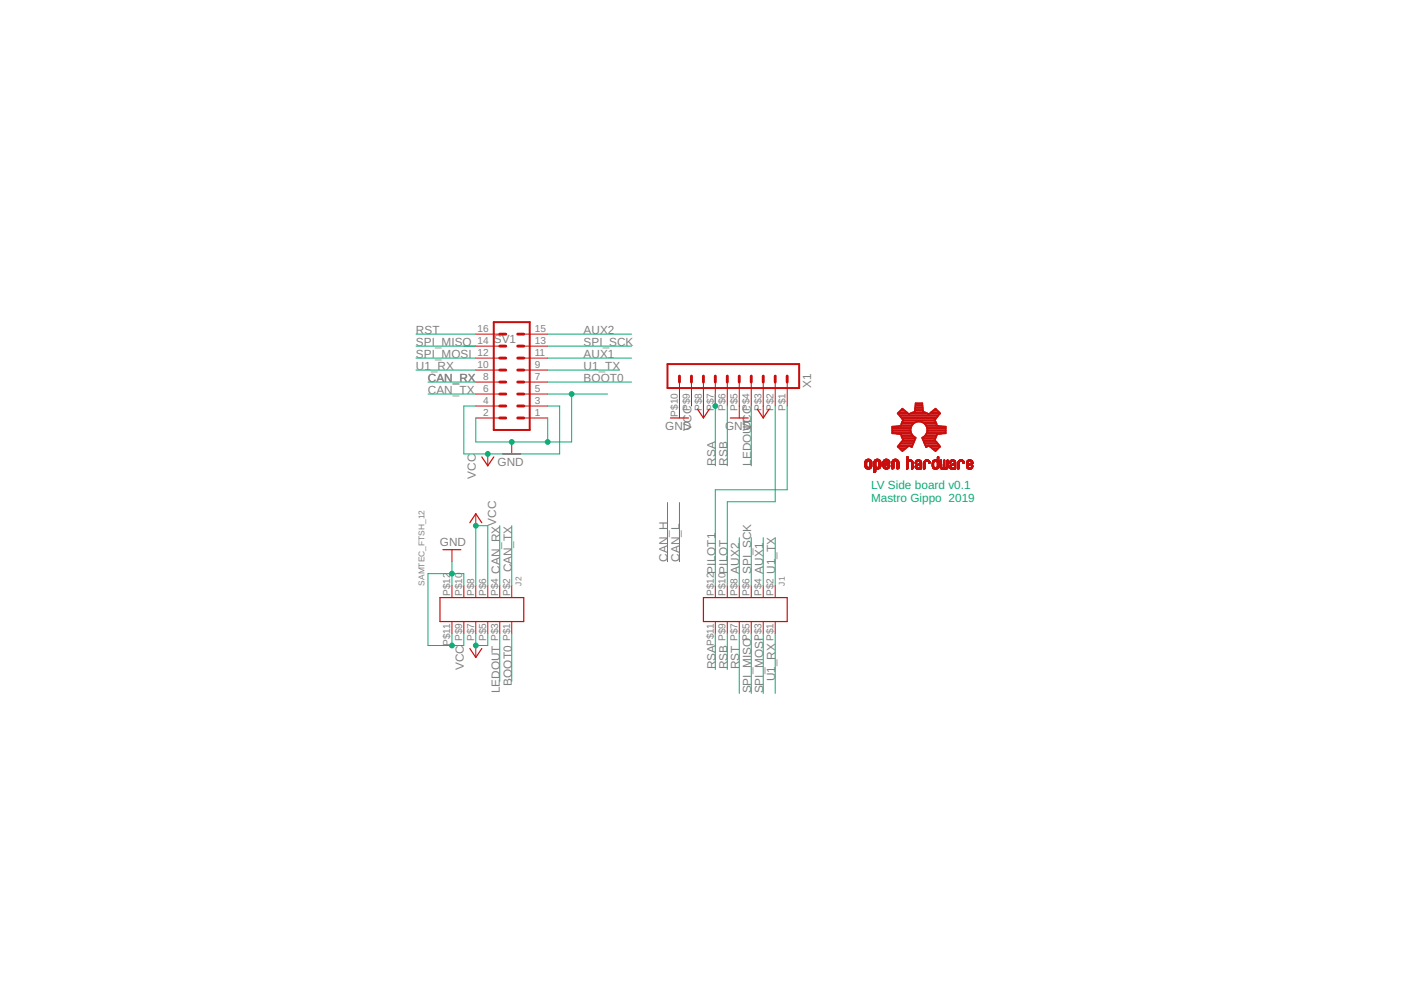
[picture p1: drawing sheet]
<svg xmlns="http://www.w3.org/2000/svg" width="297mm" height="210mm" viewBox="0 0 297 210" stroke-linecap="round" stroke-linejoin="round" font-family="sans-serif">
<g fill="none" stroke="#c90d0c" stroke-width=".21">
<path d="M100.9 78.5h5.1M100.9 75.9h5.1M100.9 73.4h5.1M100.9 70.8h5.1M111 78.5h5.1M111 75.9h5.1M111 73.4h5.1M111 70.8h5.1M100.9 88.6h5.1M100.9 86.1h5.1M100.9 83.5h5.1M100.9 81h5.1"/>
<path d="M103.4 96.2v2.6M108.5 93.7v2.5M111 88.6h5.1M111 86.1h5.1M111 83.5h5.1M111 81h5.1M144.1 81v7.6M146.6 81v5.1M149.1 81v7.6M151.7 81v5.1M154.2 81v5.1M156.7 81v7.6"/>
<path d="M159.3 81v5.1M161.8 81v7.6M164.4 81v5.1M166.9 81v5.1M183.4 98.8h.4M183.4 98.7h.3M183.4 98.6h.3M183.4 98.5h.3M183.4 98.4h.3M183.4 98.3h.3M183.4 98.2h.3M183.4 98.1h.3"/>
<path d="M183.4 98h.3M183.4 98.8l.4 .1M183.4 97.9h.4M183.4 99h.6M183.4 99h.5M183.4 98.9h.4M183.4 97.8h.5M183.4 99.1h.6M183.5 97.7h1.3M183.5 99.1h1.3M183.5 97.7h1.2M183.5 99.2h1.2"/>
<path d="M183.5 97.6h1.2M183.6 99.3h1M183.6 97.5h1M183.7 97.5h.9M183.7 99.4h.8M183.7 97.4h.8M183.8 99.4h.6M183.8 98h-.4M183.9 97.4h.5M184 97.8h-.6M184 99.5h.2M184.2 99.1h.6"/>
<path d="M184.2 97.8h.6M184.3 97.8l.5 .1M184.4 97.9h.4M184.4 98.9h.4M184.4 98.8h.4M184.4 98h.4M184.4 98.7h.4M184.4 98.6h.4M184.4 98.5h.4M184.4 98.4h.4M184.4 98.3h.4M184.4 98.2h.4"/>
<path d="M184.4 98.1h.4M184.8 99h-.5M185.3 99.9h.4M185.3 99.8h.4M185.3 99.7h.4M185.3 99.6h.4M185.3 99.5h.4M185.3 99.3h1.2M185.3 99.2h1.3M185.3 99.1h.6M185.3 99h.6M185.3 99h.5"/>
<path d="M185.3 98.9h.5M185.3 98.8h.4M185.3 98.7h.4M185.3 98.6h.4M185.3 98.5h.4M185.3 98.4h.4M185.3 98.3h.4M185.3 98.2h.4M185.3 98.1h.4M185.3 98h.4M185.3 97.9h.4M185.3 97.8h.5"/>
<path d="M185.4 97.7h1.3M185.4 97.6h1.2M185.5 97.6h1.1M185.5 97.5h1M185.6 97.5h.9M185.7 97.4h.7M185.7 98h-.4M185.8 97.9h-.5M185.8 97.4h.5M185.9 97.8h-.6M185.9 99.5h.2M186.1 99.1h.6"/>
<path d="M186.2 97.8h.5M186.3 97.8h.4M186.3 97.9h.4M186.3 99.4h-1M186.3 97.9h.5M186.4 98.8h.4M186.4 98h.4M186.4 98.7h.4M186.4 98.6h.4M186.4 98.5h.4M186.4 98.4h.4M186.4 98.3h.4"/>
<path d="M186.4 98.2h.4M186.4 98.1h.4M186.4 99.4h-1.1M186.5 99.3l-1.2 .1M186.6 99.2l-1.3 .1M186.7 99.1h-1.4M186.7 99h-.5M186.7 99h-.4M186.8 98.9h-.5M187.2 99h.5M187.2 98.9h.4M187.2 98.8h.4"/>
<path d="M187.2 98.3h.4M187.2 98.2h.4M187.2 98.1h.4M187.2 97.9h.4M187.2 99h.6M187.3 99.1h.6M187.3 99.1h1.3M187.3 97.7h1.3M187.3 99.2h1.2M187.3 97.6h1.3M187.4 99.2h1.1M187.4 97.6h1.1"/>
<path d="M187.4 99.3h1M187.5 97.5h.9M187.5 99.3h.9M187.6 99.4h.7M187.6 97.4h.7M187.6 98.1h-.4M187.6 98l-.4 .1M187.6 99.4h.6M187.6 98h-.4M187.7 98.7l-.5 .1M187.7 97.9h-.5M187.7 97.4h.5"/>
<path d="M187.7 98.3h.9M187.7 97.8l-.5 .1M187.7 98.7h-.5M187.8 97.8h-.6M187.8 99.5h.2M187.8 98.2h.8M187.9 98.6l-.7 .1M187.9 98.2h.7M188 99.1h.6M188 98.6h-.8M188 98.1h.6M188.1 97.8h.5"/>
<path d="M188.2 98.5l-1 .1M188.2 97.8h.4M188.2 99h.4M188.2 97.9h.4M188.2 98.1h.4M188.2 98.9h.4M188.2 98h.4M188.3 98.8h.3M188.3 98.5h-1.1M188.3 98.7h.3M188.4 98.4h-1.2M188.4 98.6h.2"/>
<path d="M188.5 98.4h-1.3M188.6 99h-.5M188.6 98.3h-1.4M189.1 99.3h.4M189.1 99.2h.4M189.1 99.1h.4M189.1 99h.4M189.1 98.9h.4M189.1 98.8h.4M189.1 98.7h.4M189.1 98.6h.4M189.1 98.5h.4"/>
<path d="M189.1 98.4h.4M189.1 98.3h.4M189.1 98.2h.4M189.1 98.1h.4M189.1 98h.4M189.1 99.4h.2M189.1 97.8h.5M189.2 97.7h1.3M189.3 97.6h1.1M189.3 97.5h1.1M189.4 97.5h.9M189.4 99.4h-.3"/>
<path d="M189.5 99.3l-.4 .1M189.5 97.4h.7M189.5 97.9l-.4 .1M189.6 97.9h-.5M189.6 97.4h.5M189.7 97.8h-.5M190 97.8h.5M190.1 97.8h.4M190.1 97.9h.5M190.2 97.9h.4M190.2 99.4h.2M190.2 99.3h.4"/>
<path d="M190.2 99.2h.4M190.2 99.1h.4M190.2 99h.4M190.2 98.9h.4M190.2 98.8h.4M190.2 98.7h.4M190.2 98.6h.4M190.2 98.5h.4M190.2 98.4h.4M190.2 98.3h.4M190.2 98.2h.4M190.2 98.1h.4"/>
<path d="M190.2 98h.4M190.5 99.4h-.3M190.5 97.7h-1.3M190.6 99.3l-.4 .1M192.2 97h.3M192.2 99.3h.3M192.2 99.2h.3M192.2 99.1h.3M192.2 99h.3M192.2 98.9h.3M192.2 98.8h.3M192.2 98.7h.3"/>
<path d="M192.2 98.6h.3M192.2 98.5h.3M192.2 98.4h.3M192.2 98.3h.3M192.2 98.2h.3M192.2 98.1h.3M192.2 98h.3M192.2 97.7h1.3M192.2 97.7h1.2M192.2 97.6h1.2M192.2 97.6h1.1M192.2 97.5h.3"/>
<path d="M192.2 97.4h.3M192.2 97.3h.3M192.2 97.2h.3M192.2 97.1h.3M192.2 96.9h.3M192.3 99.5h.1M192.3 96.9h.2M192.4 99.4h-.2M192.5 99.4h-.3M192.5 98.1h-.3M192.6 98h-.4M192.6 97.9l-.4 .1"/>
<path d="M192.6 97.5h.6M192.7 97.9h-.5M192.7 97.8l-.5 .1M192.7 97.5h.4M192.9 97.8h-.7M193 97.8h.5M193.1 97.8h.4M193.2 97.9h.3M193.3 98h.3M193.3 98.1h.3M193.3 99.3h.3M193.3 99.2h.3"/>
<path d="M193.3 99.1h.3M193.3 99h.3M193.3 98.9h.3M193.3 98.8h.3M193.3 98.7h.3M193.3 98.6h.3M193.3 98.5h.3M193.3 98.4h.3M193.3 98.3h.3M193.3 98.2h.3M193.3 99.5h.1M193.5 99.4l-.2 .1"/>
<path d="M193.6 99.4h-.3M194 99h.4M194 99h.3M194 98.3h.2M194 98.1h.3M194.1 99.2h.4M194.1 99.1h.3M194.1 98.8h.3M194.1 99.2l.8 .1M194.1 99.3h.8M194.2 99.3l.7 .1M194.2 97.7h1.1"/>
<path d="M194.2 97.7h1M194.2 99.4h.7M194.3 97.6h.9M194.3 99.4h.6M194.3 98.2h-.3M194.3 98.1h-.3M194.3 97.6h.8M194.4 98.9h-.4M194.4 98l-.3 .1M194.4 98h-.3M194.4 98.5h1M194.4 99.5h.5"/>
<path d="M194.4 97.9l-.3 .1M194.4 98.8h-.3M194.4 97.5h.6M194.5 98.4h.9M194.5 97.9h-.4M194.5 97.8l-.4 .1M194.5 98.7l-.4 .1M194.5 97.5h.4M194.6 99.5h.1M194.6 98.4h.8M194.6 98.7h-.5M194.7 98.3h.7"/>
<path d="M194.7 97.8h-.5M194.8 97.8h.5M194.8 99.2h.1M194.8 98.6l-.7 .1M194.9 98.3h.5M194.9 97.8h.4M194.9 98.6h-.7M195 97.9h.4M195 98.2h.4M195 97.9l.4 .1M195.1 98.2h.3M195.1 98h.3"/>
<path d="M195.1 98.6h.3M195.1 98l.3 .1M195.1 99.5h.1M195.1 99.4h.3M195.1 99.3h.3M195.1 99.2h.3M195.1 99.1h.3M195.1 99h.3M195.1 98.9h.3M195.1 98.8h.3M195.1 98.7h.3M195.1 98.1h.3"/>
<path d="M195.4 99.4l-.3 .1M195.4 98.5l-1.2 .1M195.9 99.3h.3M195.9 99.2h.3M195.9 99.1h.3M195.9 99h.3M195.9 98.9h.3M195.9 98.8h.3M195.9 98.7h.3M195.9 98.6h.3M195.9 98.5h.3M195.9 98.4h.3"/>
<path d="M195.9 98.3h.3M195.9 98.2h.3M195.9 98.1h.3M195.9 98h.3M195.9 99.5h.1M196 97.7h1.1M196 97.7h1M196.1 99.4l-.2 .1M196.1 97.6h.9M196.1 99.4h-.2M196.1 97.6h.8M196.2 99.3h-.3"/>
<path d="M196.2 98h-.3M196.2 97.9l-.3 .1M196.3 97.5h.5M196.3 97.9h-.4M196.3 97.8l-.4 .1M196.3 97.5h.4M196.5 97.8h-.6M196.6 97.8h.5M196.7 97.8l.4 .1M196.8 97.9h.4M196.9 98h.3M196.9 98.1h.3"/>
<path d="M197 98.3h.1M197.2 98.2h-.2M197.2 98.1l-.3 .1M197.7 98.9h.3M197.7 98.8h.3M197.7 98.7h.3M197.7 98.6h.3M197.7 98.5h.3M197.7 98.4h.3M197.7 98.3h.3M197.7 98.2h.3M197.7 98.1h.3"/>
<path d="M197.7 99h.3M197.7 98h.3M197.7 99.1h.4M197.7 99.2h.5M197.7 97.8h.4M197.8 99.2h1.1M197.8 99.3h1.1M197.8 97.7h1.2M197.9 99.3h.9M197.9 97.6h1.1M197.9 99.4h.9M198 97.6h1"/>
<path d="M198 99.4h.7M198 98h-.3M198.1 97.5h.5M198.1 99.5h.5M198.1 97.9h-.4M198.2 97.5h.3M198.3 99.5h.1M198.3 97.8h-.5M198.4 97.8h.6M198.5 99.2h.4M198.5 97.8h.5M198.6 99.1h.4"/>
<path d="M198.6 97.9h.4M198.7 98h.3M198.7 97.5h.3M198.7 98.9h.3M198.7 98.8h.3M198.7 98.7h.3M198.7 98.6h.3M198.7 98.5h.3M198.7 98.4h.3M198.7 98.3h.3M198.7 98.2h.3M198.7 98.1h.3"/>
<path d="M198.7 97.4h.3M198.7 97.3h.3M198.7 97.2h.3M198.7 97.1h.3M198.7 97h.3M198.7 96.9h.3M198.8 96.9h.2M199 99h-.3M199.3 99h.3M199.3 98.9h.3M199.3 98.8h.3M199.3 98.7h.3"/>
<path d="M199.3 98.6h.3M199.3 98.5h.3M199.3 98.4h.3M199.3 98.3h.3M199.3 98.2h.3M199.3 98.1h.3M199.3 98h.3M199.3 97.9h.3M199.3 97.8h.3M199.3 97.7h.3M199.3 97.6h.3M199.3 99.2h.4"/>
<path d="M199.3 99.1h.3M199.3 99.2h1.7M199.4 99.3h1.5M199.5 99.4h1.4M199.5 97.5h.1M199.5 99.4h1.3M199.6 99.5h.4M199.8 99.5h.1M199.9 99.2h.5M199.9 99.1h.4M200 99.1h.3M200 99h.3"/>
<path d="M200 98.9h.3M200 98.8h.3M200 98.7h.3M200 98.6h.3M200 98.5h.3M200 98.4h.3M200 98.3h.3M200 98.2h.3M200 98.1h.3M200 98h.3M200 97.9h.3M200 97.8h.3"/>
<path d="M200 97.7h.3M200 97.6h.3M200.2 97.5h.1M200.3 99.5h.4M200.6 99.2h.4M200.7 99.1h.3M200.7 99h.3M200.7 98.9h.3M200.7 98.8h.3M200.7 98.7h.3M200.7 98.6h.3M200.7 98.5h.3"/>
<path d="M200.7 98.4h.3M200.7 98.3h.3M200.7 98.2h.3M200.7 98.1h.3M200.7 98h.3M200.7 97.9h.3M200.7 97.8h.3M200.7 97.7h.3M200.7 97.6h.3M200.8 97.6h.2M200.9 97.5h.1M200.9 99.3h-1.5"/>
<path d="M201.3 99.1h.3M201.3 99h.3M201.3 98.9h.3M201.3 98.8h.3M201.3 99.1h.4M201.3 98.1h.3M201.3 98h.3M201.3 99.2h.4M201.3 99.2l.8 .1M201.4 97.8h.4M201.4 99.3h.8M201.4 98.3h-.1"/>
<path d="M201.4 97.7h1.1M201.5 97.7h1M201.5 99.4h.7M201.5 97.6h.9M201.5 98.2h-.2M201.6 98.1l-.3 .1M201.6 97.6h.8M201.6 98h-.3M201.6 98.5h1M201.7 97.9l-.4 .1M201.7 99.5h.4M201.7 98.8h-.4"/>
<path d="M201.7 98.4h.9M201.7 97.5h.5M201.7 97.9h-.4M201.8 98.7l-.5 .1M201.8 97.5h.3M201.9 98.4h.7M201.9 98.7h-.6M201.9 97.8h-.5M202 98.3h.6M202 97.8h.6M202 99.2h.1M202.1 98.6l-.7 .1"/>
<path d="M202.1 98.3h.5M202.2 97.8h.4M202.2 98.6h-.8M202.2 97.9h.4M202.2 98.2h.4M202.3 97.9l.3 .1M202.3 98h.3M202.3 98.2h.3M202.4 98.6h.2M202.4 98h.2M202.4 99.5h.1M202.4 99.3h.2"/>
<path d="M202.4 99.2h.2M202.4 99.1h.2M202.4 99h.2M202.4 98.9h.2M202.4 98.8h.2M202.4 98.7h.2M202.4 98.1h.2M202.6 99.4l-.2 .1M202.6 99.4h-.2M202.6 98.5h-1.1M203.1 99.3h.3M203.1 99.2h.3"/>
<path d="M203.1 99.1h.3M203.1 99h.3M203.1 98.9h.3M203.1 98.8h.3M203.1 98.7h.3M203.1 98.6h.3M203.1 98.5h.3M203.1 98.4h.3M203.1 98.3h.3M203.1 98.2h.3M203.1 98.1h.3M203.1 99.5h.1"/>
<path d="M203.1 98h.3M203.1 97.9h.4M203.2 97.7h1.1M203.3 97.7h1M203.3 99.4l-.2 .1M203.3 97.6h.9M203.4 99.4h-.3M203.4 98.1h-.3M203.4 97.6h.8M203.4 98h-.3M203.5 97.5h.5M203.5 97.9h-.4"/>
<path d="M203.6 97.8l-.4 .1M203.6 97.5h.4M203.7 97.8h-.5M203.8 97.8h.6M204 97.8h.4M204 97.9h.4M204.1 97.9l.3 .1M204.1 98h.4M204.2 98.1h.3M204.2 98h.3M204.2 98.3h.1M204.4 98.2h-.2"/>
<path d="M204.4 98.1l-.2 .1M204.9 99h.4M204.9 99h.3M204.9 98.9h.3M204.9 98.8h.3M204.9 98.4h1.2M204.9 98.4h.3M204.9 98.3h.3M204.9 98.2h.3M204.9 98.1h.3M204.9 98h.3M204.9 99.1h.4"/>
<path d="M204.9 97.9h.4M205 99.1h.4M205 99.2h1.2M205 99.2h.4M205 97.7h1.1M205.1 99.3h1M205.1 97.7h1M205.1 97.6h.9M205.2 99.4h.8M205.2 97.6h.8M205.2 98l-.3 .1M205.3 98.8h-.4"/>
<path d="M205.3 97.5h.6M205.3 97.9h-.3M205.4 99.5h.4M205.4 98.7l-.5 .1M205.4 97.8l-.4 .1M205.4 97.5h.4M205.4 98.4h.8M205.5 98.7h-.6M205.5 99.5h.1M205.5 97.8h-.5M205.6 98.6l-.7 .1M205.6 97.8h.6"/>
<path d="M205.7 98.3h.6M205.8 98.6h-.9M205.8 98.2h.5M205.8 97.8h.4M205.8 97.9h.4M205.9 98.5l-1 .1M205.9 98.2h.4M205.9 97.9h.3M205.9 99h.3M205.9 98h.3M206 99h.2M206 98l.3 .1"/>
<path d="M206 98.9h.3M206 98.1h.3M206 98.8h.3M206 98.5h-1.1M206.1 98.8h.2M206.1 98.7h.2M206.2 99.2h-.4M206.2 99.1h-.4M206.2 99.1h-.3M206.3 98.3h-.8M95.8 116.5v2.6M100.9 108.9v2.6"/>
<path d="M185.3 100.1h.2M185.3 100.2h.1M185.7 100.1h-.4M185.7 100h-.4M95.8 124.2v2.5M95.8 131.8v2.5M98.3 124.2v2.5M98.3 131.8v2.5M100.9 124.2v2.5M100.9 131.8v2.5M100.9 136.9v2.5M103.4 124.2v2.5"/>
<path d="M103.4 131.8v2.5M106 124.2v2.5M106 131.8v2.5M108.5 124.2v2.5M108.5 131.8v2.5M151.7 124.2v2.5M151.7 131.8v2.5M154.2 124.2v2.5M154.2 131.8v2.5M156.7 124.2v2.5M156.7 131.8v2.5M159.3 124.2v2.5"/>
<path d="M159.3 131.8v2.5M161.8 124.2v2.5M161.8 131.8v2.5M164.4 124.2v2.5M164.4 131.8v2.5"/>
</g>
<path d="M102.2 96.9l1.2 1.9 1.3-1.9M106.6 96.2h3.8M142.2 88.6h3.8M147.9 86.7l1.2 1.9 1.3-1.9M154.8 88.6h3.8M160.5 86.7l1.3 1.9 1.3-1.9M93.9 116.5h3.8M99.6 110.8l1.3-1.9 1.3 1.9M93.3 126.7h17.7v5.1h-17.7zM99.6 137.5l1.3 1.9 1.3-1.9M149.1 126.7h17.8v5.1h-17.8z" fill="none" stroke="#c90d0c" stroke-width=".25"/>
<path d="M104.7 68.3h7.6v22.9h-7.6zM141.5 77.2h27.9v5.1h-27.9z" fill="none" stroke="#c90d0c" stroke-width=".42"/>
<g fill="none" stroke="#c90d0c" stroke-width=".61">
<path d="M106 78.5h1.2M106 70.8h1.2M106 73.4h1.2M106 75.9h1.2M109.8 78.5h1.2M109.8 70.8h1.2M109.8 73.4h1.2M109.8 75.9h1.2M144.1 79.7v1.3M146.6 79.7v1.3M149.1 79.7v1.3M151.7 79.7v1.3"/>
<path d="M154.2 79.7v1.3M156.7 79.7v1.3M159.3 79.7v1.3M161.8 79.7v1.3M164.4 79.7v1.3M166.9 79.7v1.3M106 83.5h1.2M106 86.1h1.2M106 88.6h1.2M106 81h1.2M109.8 83.5h1.2M109.8 86.1h1.2"/>
<path d="M109.8 88.6h1.2M109.8 81h1.2"/>
</g>
<g fill="none" stroke="#c90d0c" stroke-width=".38">
<path d="M189.2 91.6h3.9M189.2 91.2h3.9M189.2 90.9h3.9M189.2 90.6h3.9M190.1 91.9h3.1M190.4 94.7h2M190.4 87.8h2.3M190.6 94.4h2.9M190.6 87.4h1.7M190.7 88.1h8.2M190.8 95.1h1.2M190.8 94h2.8"/>
<path d="M190.9 87.1h.9M191 88.5h7.7M191 90.2h2.3M191.1 95.4h.5M191.1 92.3h2.4M191.1 89.9l.4-.8-1.2-1.5 1-.9 1.4 1.1 1.3-.5 .1-1.8h1.4l.2 1.8 1.2 .5 1.5-1.1 .9 .9-1.1 1.5 .3 .8M191.1 89.9l-.1 .4-1.8 .2v1.4l1.8 .1 .5 1.2-1.2 1.5 1 1 1.4-1.2 .6 .3 .8-2-.2-.1M191.1 93.7h2.7M191.1 89.9h2.5M191.2 92.6h2.7M191.3 89.5h2.8M191.3 86.7h.1"/>
<path d="M191.3 88.8h7.1M191.4 93h2.7M191.4 93.3h2.5M191.5 89.2h6.7M192.9 87.8h3.9M193.3 94.7h.1M193.4 92.3l.5 .4M193.6 89.8a1.81 1.81 0 0 0-.2 2.5M193.7 87.4h2.3M194 87.1h1.7M194 86.7h1.7M194.1 86.4h1.5"/>
<path d="M194.1 86h1.5M194.1 85.7h1.4M195.5 89.5h2.9M195.6 89.5l-1.2-.1-.8 .4M195.6 89.5l.5 .4M195.6 93h2.7M195.7 93.3h2.5M195.8 92.6h2.7M195.9 93.7h2.6M196 94h2.8M196.1 89.9l.5 1M196.1 89.9h2.4"/>
<path d="M196.2 94.4h2.9M196.2 92.3h2.4M196.3 94.7h.1M196.3 90.2h2.3M196.4 91.9h3.1M196.5 90.6h4M196.6 91.6h3.9M196.6 90.9h3.9M196.6 91.2h3.9M197 87.8h2.2M197.2 94.7h2.1M197.4 87.4h1.7"/>
<path d="M197.7 95.1h1.2M197.8 87.1h1M198.1 95.4h.5M198.3 86.7h.1M198.5 89.9l.2 .4 1.8 .2v1.4l-1.8 .1-.5 1.2 1.1 1.5-.9 1-1.5-1.2-.6 .3-.8-2a1.82 1.82 0 0 0 1.1-1.9"/>
</g>
<g fill="none" stroke="#0dab76" stroke-width=".21">
<path d="M88.2 70.8h12.7M88.2 73.4h12.7M88.2 75.9h12.7M88.2 78.5h12.7M116.1 70.8h17.8M116.1 73.4h17.8M116.1 75.9h17.8M116.1 78.5h15.3M90.7 83.5h10.2M90.7 81h10.2M100.9 86.1h-2.6v10.1h20.4v-10.1h-2.6M116.1 88.6v5.1"/>
<path d="M116.1 83.5h12.7M116.1 81h17.8M121.2 83.5v10.2h-20.3v-5.1M151.7 83.5v15.3M154.2 86.1v12.7M159.3 86.1v12.7M164.4 86.1v20.3h-10.2v17.8M166.9 86.1v17.7h-15.2v20.4M95.8 119.1v5.1M106 111.5v12.7M108.5 111.5v12.7M141.5 106.6v12.5"/>
<path d="M144.1 106.6v12.5M156.7 114v10.2M159.3 114v10.2M161.8 114v10.2M164.4 114v10.2M95.8 134.3v2.6M98.3 124.2v-2.6h-7.6v15.3h7.6v-2.6M100.9 134.3v2.6h2.5v-2.6M100.9 124.2v-12.7h2.5v12.7M106 134.3v10.2M108.5 134.3v10.2M151.7 134.3v7.6"/>
<path d="M154.2 134.3v7.6M156.7 134.3v12.7M159.3 134.3v12.7M161.8 134.3v12.7M164.4 134.3v12.7"/>
</g>
<g fill="#0dab76" stroke="#0dab76" stroke-width=".21">
<circle cx="95.8" cy="136.9" r=".51"/>
<circle cx="95.8" cy="121.6" r=".51"/>
<circle cx="108.5" cy="93.7" r=".51"/>
<circle cx="116.1" cy="93.7" r=".51"/>
<circle cx="121.2" cy="83.5" r=".51"/>
<circle cx="100.9" cy="136.9" r=".51"/>
<circle cx="100.9" cy="111.5" r=".51"/>
<circle cx="103.4" cy="96.2" r=".51"/>
<circle cx="151.7" cy="86.1" r=".51"/>
</g>
<g font-size="2.5" fill="#808080">
<text x="88.2" y="70.8">RST</text>
<text x="123.7" y="70.8">AUX2</text>
<text x="88.2" y="73.4">SPI_MISO</text>
<text x="88.2" y="75.9">SPI_MOSI</text>
<text x="104.7" y="72.6">SV1</text>
<text x="123.7" y="75.9">AUX1</text>
<text x="123.7" y="73.4">SPI_SCK</text>
<text x="88.2" y="78.5">U1_RX</text>
<text x="90.7" y="81">CAN_RX</text>
<text x="90.7" y="83.5">CAN_TX</text>
<text x="123.7" y="81">BOOT0</text>
<text x="123.7" y="78.5">U1_TX</text>
<text x="172" y="82.3" transform="rotate(-90 172 82.3)">X1</text>
<text x="141" y="91.2">GND</text>
<text x="146.6" y="91.3" transform="rotate(-90 146.6 91.3)">VCC</text>
<text x="153.7" y="91.2">GND</text>
<text x="159.3" y="91.3" transform="rotate(-90 159.3 91.3)">VCC</text>
<text x="100.9" y="101.5" transform="rotate(-90 100.9 101.5)">VCC</text>
<text x="105.5" y="98.8">GND</text>
<text x="151.7" y="98.8" transform="rotate(-90 151.7 98.8)">RSA</text>
<text x="154.2" y="98.8" transform="rotate(-90 154.2 98.8)">RSB</text>
<text x="159.3" y="98.8" transform="rotate(-90 159.3 98.8)">LEDOUT</text>
<text x="105.2" y="111.5" transform="rotate(-90 105.2 111.5)">VCC</text>
<text x="93.3" y="115.8">GND</text>
<text x="141.5" y="119.1" transform="rotate(-90 141.5 119.1)">CAN_H</text>
<text x="144.1" y="119.1" transform="rotate(-90 144.1 119.1)">CAN_L</text>
<text x="106" y="121.6" transform="rotate(-90 106 121.6)">CAN_RX</text>
<text x="108.5" y="121.4" transform="rotate(-90 108.5 121.4)">CAN_TX</text>
<text x="151.7" y="121.6" transform="rotate(-90 151.7 121.6)">PILOT1</text>
<text x="154.2" y="121.6" transform="rotate(-90 154.2 121.6)">PILOT</text>
<text x="156.7" y="121.6" transform="rotate(-90 156.7 121.6)">AUX2</text>
<text x="159.3" y="121.6" transform="rotate(-90 159.3 121.6)">SPI_SCK</text>
<text x="161.8" y="121.6" transform="rotate(-90 161.8 121.6)">AUX1</text>
<text x="164.4" y="121.6" transform="rotate(-90 164.4 121.6)">U1_TX</text>
<text x="98.4" y="142.1" transform="rotate(-90 98.4 142.1)">VCC</text>
<text x="151.7" y="141.9" transform="rotate(-90 151.7 141.9)">RSA</text>
<text x="154.2" y="141.9" transform="rotate(-90 154.2 141.9)">RSB</text>
<text x="156.7" y="141.9" transform="rotate(-90 156.7 141.9)">RST</text>
<text x="106" y="147" transform="rotate(-90 106 147)">LEDOUT</text>
<text x="108.5" y="145.4" transform="rotate(-90 108.5 145.4)">BOOT0</text>
<text x="159.3" y="147" transform="rotate(-90 159.3 147)">SPI_MISO</text>
<text x="161.8" y="147" transform="rotate(-90 161.8 147)">SPI_MOSI</text>
<text x="164.4" y="144.5" transform="rotate(-90 164.4 144.5)">U1_RX</text>
</g>
<g font-size="2.5" fill="#0dab76">
<text x="184.7" y="103.7">LV Side board v0.1</text>
<text x="184.7" y="106.4">Mastro Gippo 2019</text>
</g>
<g font-size="2.1" fill="#808080">
<text x="101.3" y="70.5">16</text>
<text x="113.4" y="70.5">15</text>
<text x="101.3" y="75.6">12</text>
<text x="101.3" y="73">14</text>
<text x="113.4" y="75.6">11</text>
<text x="113.4" y="73">13</text>
<text x="101.3" y="78.1">10</text>
<text x="102.4" y="83.2">6</text>
<text x="102.4" y="80.6">8</text>
<text x="113.4" y="83.2">5</text>
<text x="113.4" y="80.6">7</text>
<text x="113.4" y="78.1">9</text>
<text x="102.4" y="88.3">2</text>
<text x="102.4" y="85.7">4</text>
<text x="113.4" y="88.3">1</text>
<text x="113.4" y="85.7">3</text>
<text x="143.7" y="88.3" transform="rotate(-90 143.7 88.3)">P$10</text>
<text x="146.2" y="87.1" transform="rotate(-90 146.2 87.1)">P$9</text>
<text x="148.8" y="87.1" transform="rotate(-90 148.8 87.1)">P$8</text>
<text x="151.3" y="87.1" transform="rotate(-90 151.3 87.1)">P$7</text>
<text x="153.9" y="87.1" transform="rotate(-90 153.9 87.1)">P$6</text>
<text x="156.4" y="87.1" transform="rotate(-90 156.4 87.1)">P$5</text>
<text x="158.9" y="87.1" transform="rotate(-90 158.9 87.1)">P$4</text>
<text x="161.5" y="87.1" transform="rotate(-90 161.5 87.1)">P$3</text>
<text x="164" y="87.1" transform="rotate(-90 164 87.1)">P$2</text>
<text x="166.5" y="87.1" transform="rotate(-90 166.5 87.1)">P$1</text>
<text x="95.5" y="126.3" transform="rotate(-90 95.5 126.3)">P$12</text>
<text x="98" y="126.3" transform="rotate(-90 98 126.3)">P$10</text>
<text x="100.5" y="126.3" transform="rotate(-90 100.5 126.3)">P$8</text>
<text x="103.1" y="126.3" transform="rotate(-90 103.1 126.3)">P$6</text>
<text x="105.6" y="126.3" transform="rotate(-90 105.6 126.3)">P$4</text>
<text x="108.2" y="126.3" transform="rotate(-90 108.2 126.3)">P$2</text>
<text x="151.3" y="126.3" transform="rotate(-90 151.3 126.3)">P$12</text>
<text x="153.9" y="126.3" transform="rotate(-90 153.9 126.3)">P$10</text>
<text x="156.4" y="126.3" transform="rotate(-90 156.4 126.3)">P$8</text>
<text x="158.9" y="126.3" transform="rotate(-90 158.9 126.3)">P$6</text>
<text x="161.5" y="126.3" transform="rotate(-90 161.5 126.3)">P$4</text>
<text x="164" y="126.3" transform="rotate(-90 164 126.3)">P$2</text>
<text x="95.5" y="137" transform="rotate(-90 95.5 137)">P$11</text>
<text x="98" y="135.9" transform="rotate(-90 98 135.9)">P$9</text>
<text x="100.5" y="135.9" transform="rotate(-90 100.5 135.9)">P$7</text>
<text x="103.1" y="135.9" transform="rotate(-90 103.1 135.9)">P$5</text>
<text x="105.6" y="135.9" transform="rotate(-90 105.6 135.9)">P$3</text>
<text x="108.2" y="135.9" transform="rotate(-90 108.2 135.9)">P$1</text>
<text x="151.3" y="137" transform="rotate(-90 151.3 137)">P$11</text>
<text x="153.9" y="135.9" transform="rotate(-90 153.9 135.9)">P$9</text>
<text x="156.4" y="135.9" transform="rotate(-90 156.4 135.9)">P$7</text>
<text x="158.9" y="135.9" transform="rotate(-90 158.9 135.9)">P$5</text>
<text x="161.5" y="135.9" transform="rotate(-90 161.5 135.9)">P$3</text>
<text x="164" y="135.9" transform="rotate(-90 164 135.9)">P$1</text>
</g>
<g font-size="1.8" fill="#808080">
<text x="90" y="124.2" transform="rotate(-90 90 124.2)">SAMTEC_FTSH_12</text>
<text x="110.5" y="124.2" transform="rotate(-90 110.5 124.2)">J2</text>
<text x="166.4" y="124.2" transform="rotate(-90 166.4 124.2)">J1</text>
</g>
</svg>
